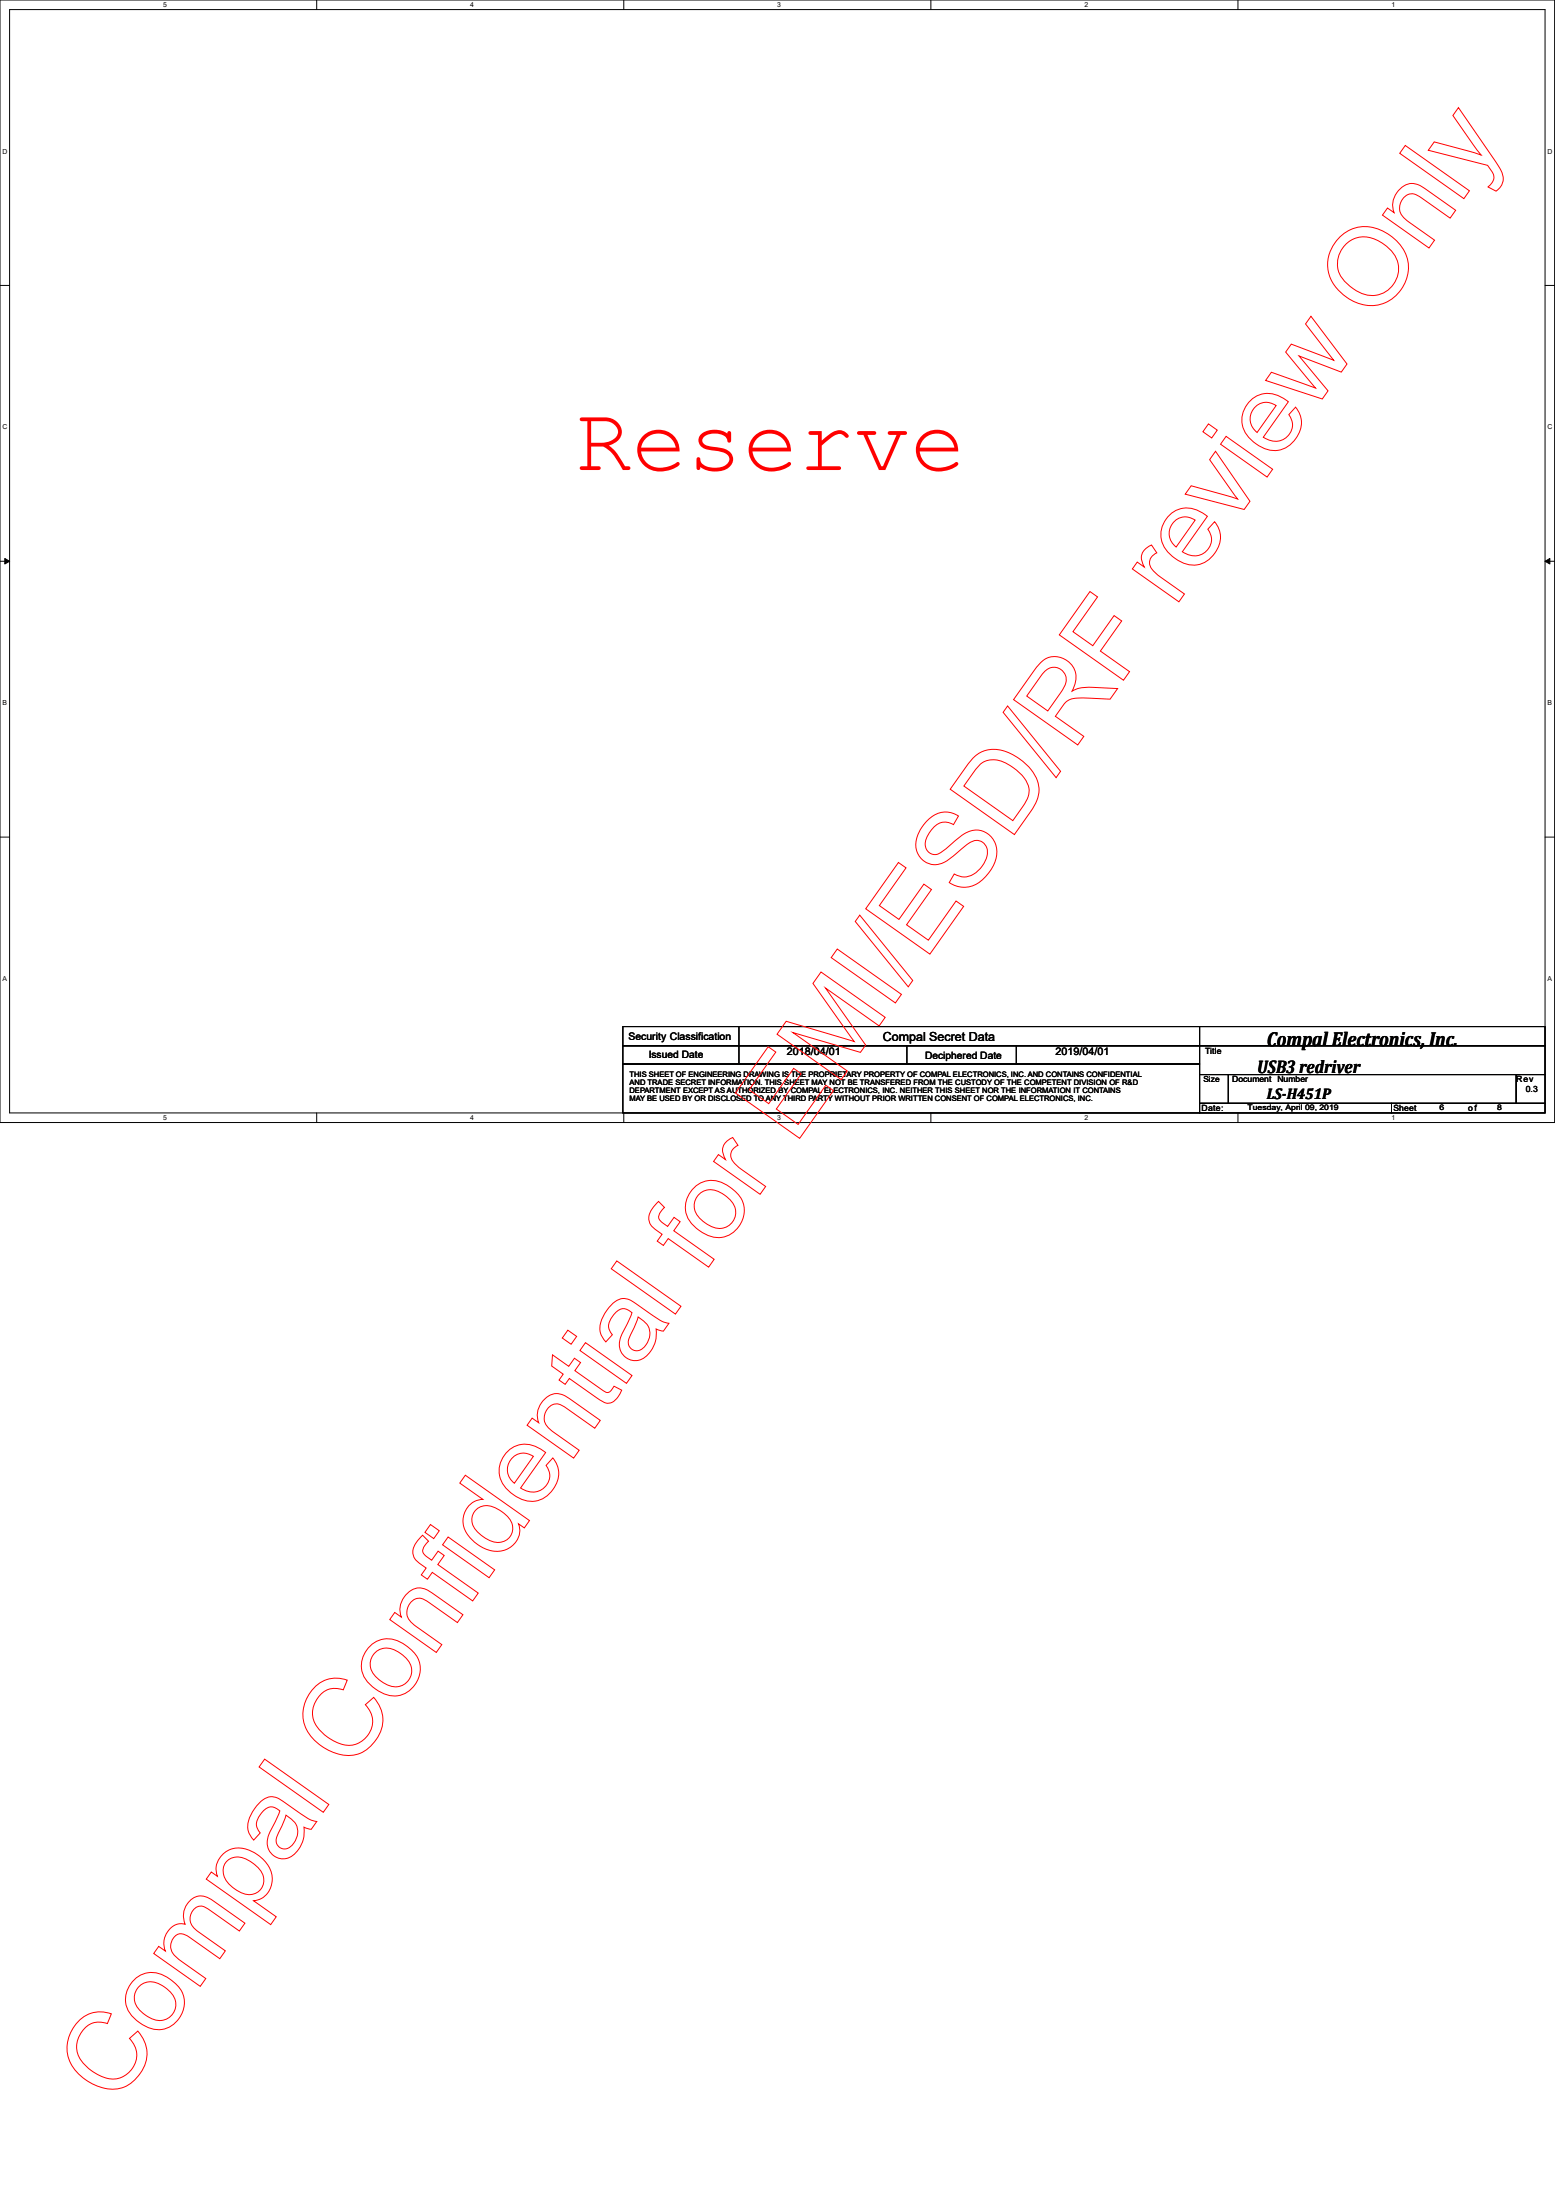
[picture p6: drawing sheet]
<svg xmlns="http://www.w3.org/2000/svg" width="210mm" height="297mm" viewBox="0 0 210 297" stroke-linecap="round" stroke-linejoin="round" font-family="sans-serif">
<path d="M0 0h209.9v151.6h-209.9zM1.3 1.3h207.3v149h-207.3z" fill="none" stroke="#000" stroke-width=".13"/>
<g fill="#fff">
<path d="M22 .1h.5v1.1h-.5z"/>
<path d="M22 150.4h.5v1h-.5z"/>
</g>
<path d="M42.7 0v1.3M42.7 150.3v1.3" fill="none" stroke="#000" stroke-width=".13"/>
<g fill="#fff">
<path d="M63.5 .1h.5v1.1h-.5z"/>
<path d="M63.5 150.4h.5v1h-.5z"/>
</g>
<path d="M84.2 0v1.3M84.2 150.3v1.3" fill="none" stroke="#000" stroke-width=".13"/>
<g fill="#fff">
<path d="M104.9 .1h.5v1.1h-.5z"/>
<path d="M104.9 150.4h.5v1h-.5z"/>
</g>
<path d="M125.7 0v1.3M125.7 150.3v1.3" fill="none" stroke="#000" stroke-width=".13"/>
<g fill="#fff">
<path d="M146.4 .1h.5v1.1h-.5z"/>
<path d="M146.4 150.4h.5v1h-.5z"/>
</g>
<path d="M167.1 0v1.3M167.1 150.3v1.3" fill="none" stroke="#000" stroke-width=".13"/>
<g fill="#fff">
<path d="M187.8 .1h.5v1.1h-.5z"/>
<path d="M187.8 150.4h.5v1h-.5z"/>
<path d="M.3 19.9h.7v1h-.7z"/>
<path d="M208.9 19.9h.7v1h-.7z"/>
<path d="M.3 57.2h.7v1h-.7z"/>
<path d="M208.9 57.2h.7v1h-.7z"/>
</g>
<path d="M0 38.5h1.3M208.6 38.5h1.3" fill="none" stroke="#000" stroke-width=".13"/>
<g fill="#fff">
<path d="M.3 94.4h.6v1h-.6z"/>
<path d="M208.9 94.4h.6v1h-.6z"/>
</g>
<path d="M0 75.8h1.3M.6 75.4l.7 .4-.7 .3zM208.6 75.8l.6-.4v.7zM208.6 75.8h1.3" fill="none" stroke="#000" stroke-width=".13"/>
<path d="M.6 75.4l.7 .4-.7 .3zM208.6 75.8l.6-.4v.7z" fill="#000"/>
<g fill="#fff">
<path d="M.3 131.6h.6v1.1h-.6z"/>
<path d="M208.9 131.6h.6v1.1h-.6z"/>
</g>
<g fill="none" stroke="#000" stroke-width=".13">
<path d="M0 113h1.3M208.6 113h1.3M84.1 138.6h77.8v2.6h-77.8zM99.7 138.6v5.1M161.9 138.6h46.7v2.6h-46.7zM84.1 141.2h77.8v2.5h-77.8zM84.1 143.7h77.8v6.6h-77.8zM99.7 141.2h.1M99.7 143.7h.1M122.4 143.7h.1M122.4 141.2v2.5M137.2 143.7h.1"/>
<path d="M137.2 141.2v2.5M161.9 141.2h46.7v3.9h-46.7zM161.9 145.1h3.9v3.9h-3.9zM161.9 149h25.9v1.3h-25.9zM165.8 145.1h38.9v3.9h-38.9zM187.8 149h20.8v1.3h-20.8zM204.7 145.1h3.9v3.9h-3.9z"/>
</g>
<g fill="none" stroke="#f00" stroke-width=".13">
<path d="M189.7 19.6l8.7 6.2-.8 1-8.7-6.1zM196.9 14.5l4.7 6.9a5.7 5.7 0 0 1 1.3 2.8l-.2 .8-.3 .4-.5 .4-1-.6a1.44 1.44 0 0 0 .3-2.3l-.4-.6-8-2 .8-1.1 6.3 1.7-3.8-5.3zM180.8 32a5 5 0 0 1 6.8-.2 5.1 5.1 0 0 1 1.6 7.2 5.1 5.1 0 0 1-7.4 1.2 5.2 5.2 0 0 1-2.4-5.8 5.9 5.9 0 0 1 1.4-2.4zM181.8 32.9a3.6 3.6 0 0 1 4.6-.2 4.3 4.3 0 0 1 2.4 3.9 3.7 3.7 0 0 1-2.3 3.1 3.7 3.7 0 0 1-3.8-.7 4.2 4.2 0 0 1-2.2-3.3 3.7 3.7 0 0 1 1.3-2.8zM189 25.5a2.3 2.3 0 0 1 3.3-.1l4.2 3-.8 1.1-3.8-2.7a1.67 1.67 0 0 0-2.4-.2 1.96 1.96 0 0 0 .3 3.1l3.8 2.7-.7 1.1-6.3-4.5 .7-.9 .9 .6a2.92 2.92 0 0 1 .8-3.2zM163.1 57.2l1.2 .9-.7 1-1.2-.8zM165.5 58.9l6.3 4.5-.8 1-6.2-4.4zM168.7 54.2a3.6 3.6 0 0 1 5-.1l.2 .1-3.4 4.8a2.38 2.38 0 0 0 2.5 .4 2.38 2.38 0 0 0 1.5-2 2.55 2.55 0 0 0-.5-1.4l.9-1a3.3 3.3 0 0 1-.3 4.6 3.5 3.5 0 0 1-5 .3 3.6 3.6 0 0 1-.9-5.7zM169.4 54.9a2.16 2.16 0 0 1 2.9-.1l-2.6 3.6a2.25 2.25 0 0 1-.3-3.5zM177 42.7l4.8 6.4-.7 1.1-5.8-2.1 4 4.7-.8 1.1-7.7-2.5 .8-1.1 6 2.1-4.1-4.9 .8-1 5.7 2.1-3.8-4.9zM147.1 79.9l1.1 .7-3.4 4.7 2.7 1.9 2.9-4.1 1 .7-2.9 4.1 4 2.8-.8 1.1-8.7-6.1zM154.5 74.2l.9-.6 .7 1a1.41 1.41 0 0 0-.4 2.5l.9 .8 3.3 2.3-.8 1.1-6.2-4.5 .6-.9 1 .7a1.82 1.82 0 0 1 0-2.4z"/>
<path d="M157.7 69.7a3.6 3.6 0 0 1 5.1-.1l.2 .1-3.4 4.8a2.38 2.38 0 0 0 2.5 .4 2.38 2.38 0 0 0 1.4-2.1 2.55 2.55 0 0 0-.5-1.3l1-1.1a3.3 3.3 0 0 1-.3 4.7 3.5 3.5 0 0 1-5.1 .3 3.6 3.6 0 0 1-.9-5.7zM158.5 70.4a2.15 2.15 0 0 1 2.8-.2l-2.5 3.7a2.25 2.25 0 0 1-.3-3.5zM164.1 60.9l4.6 6.8-.8 1.1-7.9-2.1 .8-1.1 6.3 1.8-3.8-5.3zM136 95.3l7.2 8.8-.6 .9-7.2-8.8zM140.4 89.5a2.83 2.83 0 0 1 3.7-.3 2.83 2.83 0 0 1 .9 3.6l-.3 .5a4.3 4.3 0 0 1 2.7-.5l3.5 .2-1.1 1.4-2.6-.1a6.5 6.5 0 0 0-2.9 .2l-.5 .4-1.3 1.8 3.8 2.7-.8 1.2-8.7-6.1 2.7-3.9zM141.1 90.6a1.69 1.69 0 0 1 2.3-.1 1.69 1.69 0 0 1 .2 2.3l-2.2 3.2-2.8-2zM121.3 116.5l1 .7-3.6 5.1 2.6 1.8 3.4-4.7 1 .7-3.3 4.8 2.9 2 3.8-5.2 1 .7-4.6 6.4-8.6-6.1zM125.1 110.9a3.2 3.2 0 0 1 4.3-.7l-.7 1.1a2.17 2.17 0 0 0-3.1 1 2.1 2.1 0 0 0-.4 2.6 1.41 1.41 0 0 0 2.2-.1 14.7 14.7 0 0 1 3.5-2.6 2.88 2.88 0 0 1 3 .8 2.88 2.88 0 0 1 .5 3.1 5.5 5.5 0 0 1-3.6 3.6l-.8 .1-.8-.1-1.1-.5 .7-1.2a2.58 2.58 0 0 0 3.5-.8 2.76 2.76 0 0 0 .8-3 1.59 1.59 0 0 0-2.6-.2l-.5 .5a9.4 9.4 0 0 1-3.2 2.2 2.72 2.72 0 0 1-2.7-1.1 2.72 2.72 0 0 1-.2-3l.6-1zM131.4 102.3a4.2 4.2 0 0 1 5.3-.4 6.2 6.2 0 0 1 3.5 4.5 4.8 4.8 0 0 1-1.1 3.2l-2.2 3.1-8.6-6.1 2.3-3.4zM132.2 103.4a2.9 2.9 0 0 1 3.5-.4 5.7 5.7 0 0 1 3.2 3.4 3.4 3.4 0 0 1-.9 2.6l-1.3 1.8-6.6-4.7zM110.8 131.2l8.7 6.2-.8 1.1-7.3-5.1 5.4 7.7-.7 1-9.1-2.7 7.4 5.2-.8 1.2-8.7-6.2 1.2-1.7 9.2 2.7-5.6-7.8zM113 128.1l8.7 6.2-.8 1.1-8.7-6.1z"/>
<path d="M116.1 123.6l7.1 8.8-.6 .8-7.2-8.8zM98 154.2l.9-.6 .7 1a1.41 1.41 0 0 0-.4 2.5l.9 .8 3.3 2.3-.8 1.1-6.3-4.5 .7-.9 .9 .7a1.82 1.82 0 0 1 .1-2.4zM103.7 141.3l1 .8-3.6 5 2.7 1.9 3.3-4.7 1.1 .7-3.4 4.7 2.9 2.1 3.8-5.3 1 .8-4.6 6.4-8.6-6.1zM76.6 179.6l1.2 .8-.7 1.1-1.2-.8zM82.5 176.2a2.12 2.12 0 0 1 3.2-.3l1.7 1.2a6.2 6.2 0 0 0 2.9 1.6l-.8 1-.9-.3a3.9 3.9 0 0 1-2.4 4.3 2.25 2.25 0 0 1-2.2-1 2.25 2.25 0 0 1-.1-2.4l1.4-3.1a1.45 1.45 0 0 0-2.3 .1l-.3 .4a1.73 1.73 0 0 0 0 2.5l-.9 1a2.73 2.73 0 0 1-.3-3.6zM83.3 170.2l8.6 6.2-.7 1-8.7-6.1zM86.1 177.8l.4 .3a2.32 2.32 0 0 1 1.2 2.3 2.32 2.32 0 0 1-1.7 2 1.19 1.19 0 0 1-1-1.9l.7-1.6zM88.7 162.4l.2-.2 .8 .8-.4 .4a1.01 1.01 0 0 0 .2 1.8l.6 .4 .9-1.2 .8 .6-.9 1.2 5.5 3.8-.7 1.1-5.5-3.9-.7 1-.8-.6 .7-1-.7-.4a1.95 1.95 0 0 1-.4-3.3zM93.5 160.5a3.5 3.5 0 0 1 5-.3 3.6 3.6 0 0 1 1.7 4.5 3.6 3.6 0 0 1-4.2 2.2 5.2 5.2 0 0 1-3.4-3 3.6 3.6 0 0 1 .9-3.4zM94.4 161.3a2.35 2.35 0 0 1 2.9-.2 3.1 3.1 0 0 1 2 2.8 2.27 2.27 0 0 1-3.6 1.5 3 3 0 0 1-2-2.8 2.25 2.25 0 0 1 .7-1.3zM62.8 199.2l8.7 6.1-.7 1-.8-.6a2.88 2.88 0 0 1-2.8 3.8 5.1 5.1 0 0 1-4.6-3.5 2.88 2.88 0 0 1 2.6-3.6l-3.1-2.2zM68.4 196.1a3.6 3.6 0 0 1 5.1-.1l.2 .1-3.4 4.8a2.38 2.38 0 0 0 2.5 .4 2.38 2.38 0 0 0 1.4-2.1 2.55 2.55 0 0 0-.5-1.3l.9-1.1a3.3 3.3 0 0 1-.3 4.7 3.5 3.5 0 0 1-5 .3 3.6 3.6 0 0 1-.9-5.7z"/>
<path d="M69.2 196.8a2.15 2.15 0 0 1 2.8-.2l-2.6 3.7a2.25 2.25 0 0 1-.2-3.5zM73.5 188.9a2.3 2.3 0 0 1 3.3-.1l4.2 3-.7 1-3.8-2.7a1.67 1.67 0 0 0-2.4-.1 1.96 1.96 0 0 0 .2 3.1l3.9 2.7-.8 1.1-6.2-4.5 .6-.9 .9 .6a2.92 2.92 0 0 1 .8-3.2zM74.6 182.9l2.2 1.6 .7-1.1 .9 .6-.8 1.1 3.9 2.7a.69 .69 0 0 0 1.2-.3l.2-.3 1 .5a2.51 2.51 0 0 1-1.8 1.8l-.5-.1-.7-.4-4-2.9-.6 .8-.8-.6 .5-.8-1.5-1.1zM79 181.3l6.3 4.4-.7 1.1-6.3-4.5zM55 215.1a2.3 2.3 0 0 1 3.3 0l4.2 2.9-.8 1.1-3.8-2.7a1.67 1.67 0 0 0-2.4-.2 1.96 1.96 0 0 0 .3 3.1l3.8 2.8-.7 1-6.3-4.4 .7-1 .9 .6a2.92 2.92 0 0 1 .8-3.2zM56.8 207.5l.2-.2 .8 .8-.3 .4a1.01 1.01 0 0 0 .2 1.7l.6 .5 .8-1.3 .9 .6-.9 1.2 5.5 3.9-.8 1.1-5.4-3.9-.7 .9-.8-.6 .6-.9-.6-.5a1.95 1.95 0 0 1-.5-3.2zM58.1 205.8l1.2 .9-.8 1-1.1-.8zM60.5 207.5l6.3 4.5-.8 1-6.3-4.4zM64.3 203.8a2.34 2.34 0 0 1 3 0 3.4 3.4 0 0 1 1.9 2.5 2.02 2.02 0 0 1-3 1.7 3.8 3.8 0 0 1-2.5-2.7 1.88 1.88 0 0 1 .6-1.5zM35.7 237.5l8.7 6.1-.8 1.1-8.6-6.1zM42.5 227.7a4 4 0 0 1 4.4-.8l-.6 1.3a2.93 2.93 0 0 0-3.9 1.9 3.3 3.3 0 0 0 1.2 3.9 5.4 5.4 0 0 0 3.9 1.6 3.2 3.2 0 0 0 1.8-5.4l1.1-1a4.5 4.5 0 0 1-.3 6.5 4.5 4.5 0 0 1-5.4 .8 6 6 0 0 1-3.8-4.5 5.3 5.3 0 0 1 1.6-4.3zM49.8 222.4a3.5 3.5 0 0 1 4.9-.3 3.6 3.6 0 0 1 1.8 4.5 3.6 3.6 0 0 1-4.3 2.2 5.2 5.2 0 0 1-3.3-3 3.6 3.6 0 0 1 .9-3.4z"/>
<path d="M50.6 223.1a2.35 2.35 0 0 1 3-.2 3.1 3.1 0 0 1 2 2.9 2.27 2.27 0 0 1-3.7 1.5 3 3 0 0 1-1.9-2.8 2.25 2.25 0 0 1 .6-1.4zM25.5 256.7a2.17 2.17 0 0 1 3.3-.1l4.3 3.1-.8 1-3.9-2.8a1.5 1.5 0 0 0-2.2-.2 1.91 1.91 0 0 0 .6 3.1l3.6 2.6-.7 1.1-4.1-2.9a1.39 1.39 0 0 0-2.3 .3 1.95 1.95 0 0 0 .8 2.6l3.7 2.6-.8 1.1-6.3-4.4 .7-1 .9 .6a2.71 2.71 0 0 1 2.1-3.7l.6 .1a2.81 2.81 0 0 1 .5-3.1zM30.2 250.3a3.4 3.4 0 0 1 4.2-.1 4 4 0 0 1 2.2 4.4 2.68 2.68 0 0 1-2.4 2l3.1 2.2-.8 1.1-8.7-6.2 .7-.9 .8 .5a2.68 2.68 0 0 1 .9-3zM30.7 251.2a2.6 2.6 0 0 1 3.3 .3 2.7 2.7 0 0 1 1.6 2.9 2.13 2.13 0 0 1-3.4 .9 3.3 3.3 0 0 1-2.1-2.8 1.75 1.75 0 0 1 .6-1.3zM34.9 243.5a2.12 2.12 0 0 1 3.2-.3l1.8 1.2a6.2 6.2 0 0 0 2.9 1.5l-.8 1.1-1-.3a3.9 3.9 0 0 1-2.3 4.2 2.25 2.25 0 0 1-2.3-.9 2.25 2.25 0 0 1 0-2.5l1.4-3a1.45 1.45 0 0 0-2.3 .1l-.3 .4a1.73 1.73 0 0 0-.1 2.5l-.9 .9a2.73 2.73 0 0 1-.2-3.5zM38.6 245.1l.4 .3a2.32 2.32 0 0 1 1.2 2.3 2.32 2.32 0 0 1-1.8 1.9 1.19 1.19 0 0 1-1-1.8l.8-1.6zM10.7 272.8a4 4 0 0 1 4.3-.9l-.5 1.3a2.93 2.93 0 0 0-3.9 1.9 3.3 3.3 0 0 0 1.1 4 5.4 5.4 0 0 0 4 1.6 3.2 3.2 0 0 0 1.8-5.5l1.1-1a4.5 4.5 0 0 1-.3 6.5 4.5 4.5 0 0 1-5.5 .8 6 6 0 0 1-3.7-4.4 5.3 5.3 0 0 1 1.6-4.3zM18 267.5a3.5 3.5 0 0 1 4.9-.3 3.6 3.6 0 0 1 1.7 4.5 3.6 3.6 0 0 1-4.2 2.2 5.2 5.2 0 0 1-3.4-3.1 3.6 3.6 0 0 1 1-3.3zM18.8 268.2a2.35 2.35 0 0 1 3-.2 3.1 3.1 0 0 1 1.9 2.9 2.27 2.27 0 0 1-3.6 1.5 3 3 0 0 1-2-2.9 2.25 2.25 0 0 1 .7-1.3z"/>
</g>
<text font-size="12.4" fill="#f00" x="77.7" y="63.5">Reserve</text>
<text font-size="2.7" x="171" y="141.2">Compal Electronics, Inc.</text>
<text font-size="2.5" x="169.7" y="144.8">USB3 redriver</text>
<text font-size="2.1" x="171" y="148.3">LS-H451P</text>
<text font-size="1.7" x="119.2" y="140.5">Compal Secret Data</text>
<g font-size="1.4">
<text x="84.8" y="140.4">Security Classification</text>
<text x="87.6" y="142.8">Issued Date</text>
<text x="106.2" y="142.5">2018/04/01</text>
<text x="124.9" y="143">Deciphered Date</text>
<text x="142.5" y="142.5">2019/04/01</text>
</g>
<g font-size="1.2">
<text x="162.7" y="142.4">Title</text>
<text x="166.3" y="146.1">Document Number</text>
<text x="204.7" y="146.1">Rev</text>
<text x="206" y="147.4">0.3</text>
<text x="162.2" y="150">Date:</text>
<text x="188.1" y="150">Sheet</text>
<text x="198.2" y="150">of</text>
</g>
<text font-size="1.1" x="162.4" y="146.1">Size</text>
<g font-size="1">
<text x="85" y="146.5">AND TRADE SECRET INFORMATION. THIS SHEET MAY NOT BE TRANSFERED FROM THE CUSTODY OF THE COMPETENT DIVISION OF R&amp;D</text>
<text x="85" y="145.5">THIS SHEET OF ENGINEERING DRAWING IS THE PROPRIETARY PROPERTY OF COMPAL ELECTRONICS, INC. AND CONTAINS CONFIDENTIAL</text>
<text x="85" y="148.6">MAY BE USED BY OR DISCLOSED TO ANY THIRD PARTY WITHOUT PRIOR WRITTEN CONSENT OF COMPAL ELECTRONICS, INC.</text>
<text x="85" y="147.6">DEPARTMENT EXCEPT AS AUTHORIZED BY COMPAL ELECTRONICS, INC. NEITHER THIS SHEET NOR THE INFORMATION IT CONTAINS</text>
<text x="168.4" y="149.9">Tuesday, April 09, 2019</text>
<text x="194.3" y="149.9">6</text>
<text x="202.1" y="149.9">8</text>
</g>
<g font-size=".9">
<text x="22" y="1">5</text>
<text x="63.5" y="1">4</text>
<text x="104.9" y="1">3</text>
<text x="146.4" y="1">2</text>
<text x="187.8" y="1">1</text>
<text x=".3" y="20.7">D</text>
<text x="208.9" y="20.7">D</text>
<text x=".3" y="58">C</text>
<text x="208.9" y="58">C</text>
<text x=".3" y="95.2">B</text>
<text x="208.9" y="95.2">B</text>
<text x=".3" y="132.5">A</text>
<text x="208.9" y="132.5">A</text>
<text x="22" y="151.2">5</text>
<text x="63.5" y="151.2">4</text>
<text x="104.9" y="151.2">3</text>
<text x="146.4" y="151.2">2</text>
<text x="187.8" y="151.2">1</text>
</g>
</svg>
